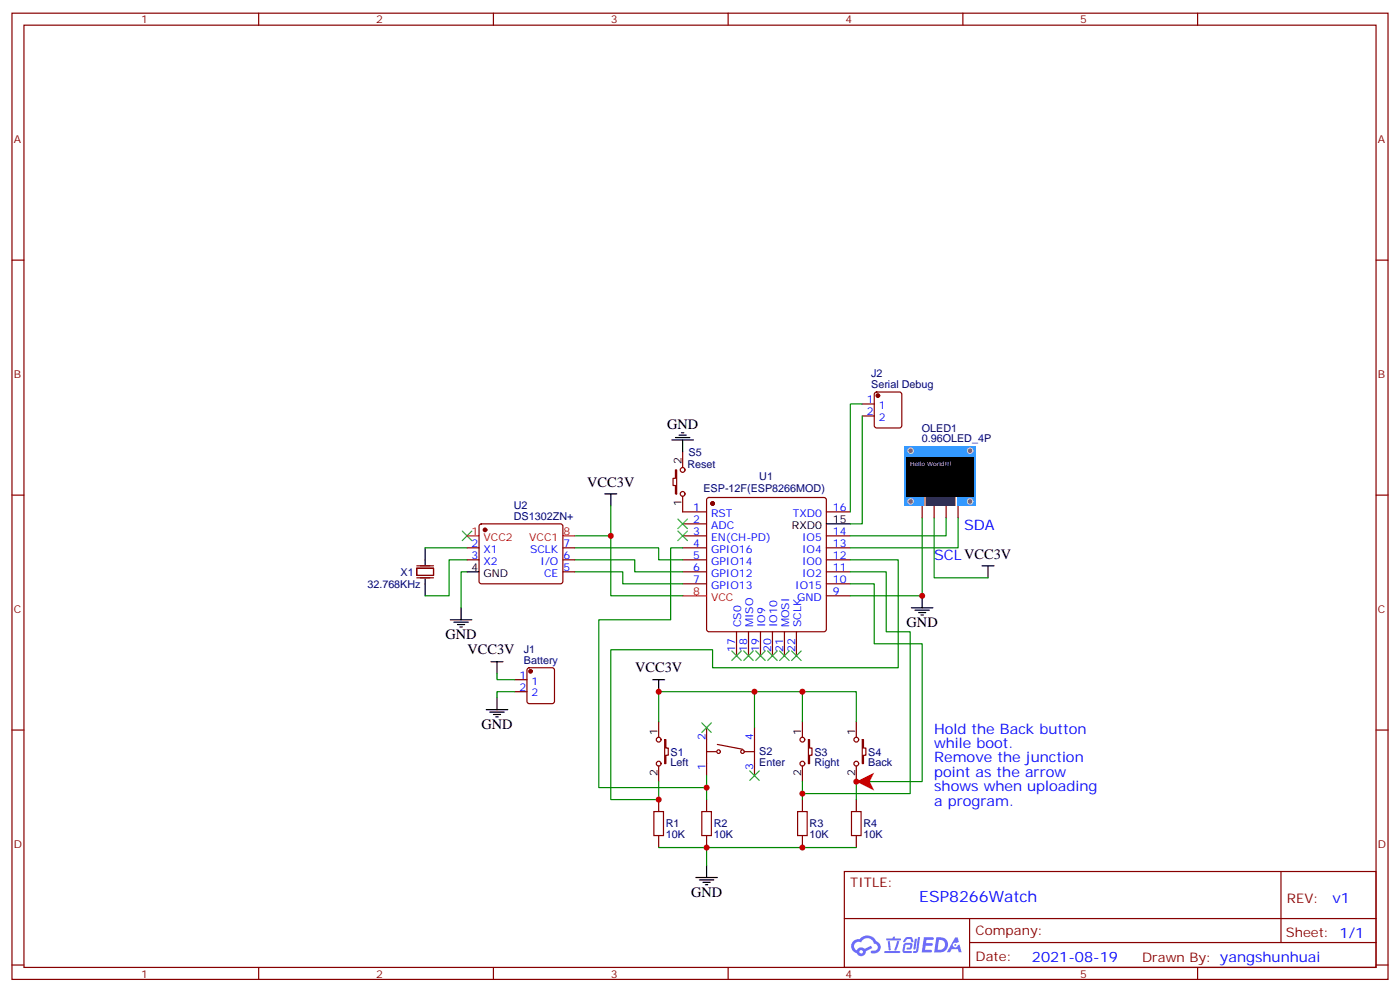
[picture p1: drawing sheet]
<svg xmlns="http://www.w3.org/2000/svg" width="412mm" height="292mm" viewBox="0 0 412 292" stroke-linecap="round" stroke-linejoin="round" font-family="sans-serif">
<g fill="none" stroke="#870000" stroke-width=".35">
<path d="M3.5 3.9h405.4v284.3h-405.4zM7.1 7.4h398.2v277.3h-398.2zM76.2 3.9v3.5M145.3 3.9v3.5M214.5 3.9v3.5M283.6 3.9v3.5M352.8 3.9v3.5M3.5 76.6h3.6M405.3 76.6h3.6M3.5 145.7h3.6M405.3 145.7h3.6M3.5 214.8h3.6"/>
<path d="M405.3 214.8h3.6M248.7 256.5h156.6v28.2h-156.6zM377.3 256.5v20.9M248.7 270.3h156.5M285.6 277.4h119.6M285.6 270.3v14.1M3.5 284h3.6M76.2 284.7v3.5M145.3 284.7v3.5M214.5 284.7v3.5M283.6 284.7v3.5M352.8 284.7v3.5"/>
<path d="M405.3 284h3.6"/>
</g>
<g fill="#5487ff">
<path d="M272.1 275.8h2.6l.3 .2-.1 .6h-2l-.1 .9h1.6l.4 .4-.4 .4h-1.7l-.2 1.2 1.8 .1 .3 .3-.2 .3-2.9 .1z"/>
<path d="M281.4 275.9h.7l.4 1.3-.7 .3a.74 .74 0 0 0-1.1 .3 .74 .74 0 0 0 .5 1 .74 .74 0 0 0 .9-.6l.5-.3 .7 2.3h-.9l-.2-.9h-1.9l-.5 .9h-.9z"/>
<path d="M269.5 276.2h.6l-.4 3a.31 .31 0 0 1-.3 .2 .31 .31 0 0 1-.3-.3z"/>
<path d="M270.4 275.8h.6l-.5 3.9a.89 .89 0 0 1-.7 .7 .89 .89 0 0 1-.9-.3l1-.4z"/>
<path d="M266.8 275.9l.6-.2 1.2 .2 .5 1.2-.6 .2-.4-1-1 .2a.95 .95 0 0 1-1 .8l-.1-.2z"/>
<path d="M266.4 277.6l1.8-.2a1.04 1.04 0 0 1 .6 1.1 1.04 1.04 0 0 1-.8 .9h-.7a.29 .29 0 0 1-.3-.3 .29 .29 0 0 1 .3-.2l.7-.1 .2-.8-1.4 .1-.4 1.7 1.9 .1a.29 .29 0 0 1 .3 .3 .29 .29 0 0 1-.3 .3l-2-.1-.4-.2 .2-2.1z"/>
<path d="M260.5 279.9h4.4a.3 .3 0 0 1 .3 .3 .3 .3 0 0 1-.3 .3h-4.3z"/>
<path d="M264.3 276.9h.6l-.5 1.7a1.02 1.02 0 0 1-.7 1.2l-.2-.3z"/>
<path d="M261.5 277h.6l.3 2.4-.3 .3-.3-.2z"/>
<path d="M261.1 276.2h1.9l.2-.6h.5l-.1 .6h1.5a.29 .29 0 0 1 .3 .3 .29 .29 0 0 1-.3 .2h-3.9z"/>
<path d="M275.8 275.8l-.6 4.5h1.4a2.27 2.27 0 0 0 2.7-2.3 2.27 2.27 0 0 0-2.7-2.2zM276.6 276.6a1.5 1.5 0 0 1 1.8 1.5 1.5 1.5 0 0 1-1.9 1.4h-.3z"/>
<path d="M251.4 277a2.09 2.09 0 0 0 1 3.5 1.37 1.37 0 0 0 1.5 .9 1.37 1.37 0 0 0 1.1-1.4l2-1-.5-.7-1.8 .9a1.4 1.4 0 0 0-2.3 .5 1.32 1.32 0 0 1-.6-1.9 1.32 1.32 0 0 1 1.9-.5 2.02 2.02 0 0 1 2-1.2 2.02 2.02 0 0 1 1.8 1.6 1.09 1.09 0 0 1 1.1 1.4 1.09 1.09 0 0 1-1.6 .7 .41 .41 0 0 0-.5 .3 .41 .41 0 0 0 .4 .5 1.89 1.89 0 0 0 2.4-1.2 1.89 1.89 0 0 0-1.2-2.4 2.98 2.98 0 0 0-5-.7l-1 .2zM253.2 280.1a.52 .52 0 0 1 1 0 .52 .52 0 0 1-1 0z"/>
<circle cx="281.4" cy="278.1" r=".28"/>
</g>
<circle cx="209.9" cy="148.2" r=".53" fill="#870000" stroke="#870000" stroke-width=".35"/>
<g fill="none" stroke="#870000" stroke-width=".35">
<path d="M201.1 150.6h7M201.1 154.2h7M201.1 157.7h7M208.4 146.6l.4-.2h33.9l.5 .2 .2 .5v38.1l-.2 .5-.5 .2h-33.9l-.5-.2-.2-.5v-38.1zM243.4 150.6h7.1M243.4 157.7h7.1M271.6 148.9v3.5M275.2 148.9v3.5M278.7 148.9v3.5M282.2 148.9v3.5M201.1 161.2h7M201.1 164.7h7"/>
<path d="M201.1 168.3h7M201.1 171.8h7M243.4 161.2h7.1M243.4 164.7h7.1M243.4 168.3h7.1M243.4 171.8h7.1M243.4 175.3h7.1M217 185.9v7.1M220.5 185.9v7.1M224 185.9v7.1M227.5 185.9v7.1M231.1 185.9v7.1"/>
<path d="M234.6 185.9v7.1"/>
</g>
<path d="M201.1 175.3h7" fill="none" stroke="#f00" stroke-width=".35"/>
<path d="M178.2 145.3h3.5M179.9 145.3v3.6M243.4 154.2h7.1" fill="none" stroke="#000" stroke-width=".35"/>
<path d="M179.9 148.9v26.4h21.2" fill="none" stroke="#008700" stroke-width=".35"/>
<path d="M266.3 131.2h21.2v17.7h-21.2z" fill="#39f"/>
<g fill="#666" stroke="#ccc" stroke-width=".35">
<circle cx="268.3" cy="147.6" r=".81"/>
<circle cx="285.7" cy="147.6" r=".81"/>
<circle cx="268.3" cy="132.6" r=".81"/>
<circle cx="285.7" cy="132.6" r=".81"/>
</g>
<path d="M272.2 146h9.5v2.9h-9.5z" fill="#fff"/>
<g fill="#fc0">
<path d="M272.2 146h.5v2.9h-.5z"/>
<path d="M281.2 146h.4v2.9h-.4z"/>
</g>
<path d="M272.8 146h8.3v2.9h-8.3z" fill="#333"/>
<path d="M267.1 134.4h19.7v11.7h-19.7z" fill="#000"/>
<g fill="none" stroke="#008700" stroke-width=".35">
<path d="M254 118.9h-3.5v31.7M254 122.4v31.8h-3.5M169.3 157.7h10.6M271.6 152.4v22.9h-21.1M275.2 152.4v17.6h15.8M278.7 152.4v5.3h-28.2M282.2 152.4v8.8h-31.7M125.2 161.2h12.4M137.6 164.7h-5.3v10.6h-7.1M137.6 168.3h-1.8v10.6M169.3 164.7h17.7v3.6h14.1M169.3 168.3h14.1v3.5h17.7"/>
<path d="M169.3 161.2h24.7v3.5h7.1M201.1 161.2h-3.5v21.2h-21.2v49.4h31.7v-3.6M250.5 168.3h10.6v17.6h7v47.6h-31.7v-3.5M250.5 171.8h7v17.6h14.1v40.6h-19.4v5.3M250.5 164.7h14.1v31.8h-54.7v-5.3h-30v44.1h14.1v-5.3M146.4 198.3v1.7h5.3M151.7 203.6h-5.3v1.7M194 212.4v-8.8h28.2v10.5M222.2 203.6h14.2v8.8M236.4 203.6h15.8v8.8M208.1 231.8v3.5M236.4 233.5v1.8"/>
<path d="M194 249.4h14.1v5.3M208.1 249.4h44.1"/>
</g>
<g fill="none" stroke="#000" stroke-width=".35">
<path d="M197.9 129.5h6.4M199 128.8h4.2M200 128.1h2.1M200.7 127.4h.7M201.1 129.5v3.5M125.2 161.2v5M125.2 170.4v4.9M135.8 178.9v3.5M268.5 178.9h6.3M269.5 179.6h4.3M271.6 175.3v3.6M289.3 166.5h3.5"/>
<path d="M291 166.5v3.5M132.6 182.4h6.4M133.7 183.1h4.2M134.8 183.8h2.1M135.5 184.5h.7M144.6 194.7h3.6M146.4 194.7v3.6M270.6 180.3h2.1M271.3 181h.7M143.2 208.8h6.4M144.3 209.5h4.2M145.3 210.3h2.2"/>
<path d="M146 211h.8M146.4 205.3v3.5M192.3 200h3.5M194 200v3.6M205 258.2h6.3M206 258.9h4.3M207.1 259.6h2.1M208.1 254.7v3.5M207.8 260.3h.7"/>
</g>
<g fill="none" stroke="#870000" stroke-width=".35">
<path d="M254 118.9h3.5M257.8 115.6l.4-.2h6.7l.5 .2 .2 .5v9.1l-.2 .5-.5 .2h-6.7l-.5-.2-.2-.5v-9.1zM199 138.3h.3v7h-.3v-2.4h-.7v-2.1h.7zM201.1 133v4.6M254 122.4h3.5M201.1 146v4.6M122.8 167.2h4.9v2.1h-4.9zM122.8 170h4.9M122.8 166.5h4.9M155.5 196.7l.4-.2h6.7l.5 .2 .2 .5v9.2l-.2 .5-.5 .2h-6.7l-.5-.3-.2-.4v-9.2zM151.7 200h3.5M151.7 203.6h3.5"/>
<path d="M194 212.4v4.6M195.8 217.7h.3v2.4h.7v2.1h-.7v2.5h-.3zM208.1 214.1v14.1M211.3 219.1l7.4 1.4M222.2 214.1v14.1M236.4 212.4v4.6M238.1 217.7h.4v2.4h.7v2.1h-.7v2.5h-.4zM252.2 212.4v4.6M254 217.7h.4v2.4h.7v2.1h-.7v2.5h-.4zM194 225.4v4.6M194 235.3v3.5M208.1 235.3v3.5"/>
<path d="M208.1 221.2h2.9M219.4 221.2h2.8M236.4 225.4v4.6M236.4 235.3v3.5M252.2 225.4v4.6M252.2 235.3v3.5M194 245.9v3.5M208.1 245.9v3.5M236.4 245.9v3.5M252.2 245.9v3.5"/>
<circle cx="201.1" cy="138.3" r=".71"/>
<circle cx="201.1" cy="145.3" r=".71"/>
<circle cx="194" cy="217.7" r=".71"/>
<circle cx="236.4" cy="217.7" r=".71"/>
<circle cx="252.2" cy="217.7" r=".71"/>
<circle cx="194" cy="224.7" r=".71"/>
<circle cx="211.7" cy="221.2" r=".53"/>
<circle cx="218.7" cy="221.2" r=".53"/>
<circle cx="236.4" cy="224.7" r=".71"/>
<circle cx="252.2" cy="224.7" r=".71"/>
</g>
<g fill="none" stroke="#3c3" stroke-width=".35">
<path d="M136.2 156.3l2.8 2.8M139 156.3l-2.8 2.8M199.7 156.3l2.8 2.8M199.7 152.8l2.8 2.8M202.5 156.3l-2.8 2.8M202.5 152.8l-2.8 2.8M215.5 191.6l2.9 2.8M218.4 191.6l-2.9 2.8M219.1 191.6l2.8 2.8M221.9 191.6l-2.8 2.8M222.6 191.6l2.8 2.8M225.4 191.6l-2.8 2.8"/>
<path d="M226.1 191.6l2.9 2.8M229 191.6l-2.9 2.8M229.7 191.6l2.8 2.8M232.5 191.6l-2.8 2.8M233.2 191.6l2.8 2.8M236 191.6l-2.8 2.8M206.7 212.7l2.8 2.8M209.5 212.7l-2.8 2.8M220.8 226.8l2.9 2.9M223.7 226.8l-2.9 2.9"/>
</g>
<g fill="#870000" stroke="#870000" stroke-width=".35">
<circle cx="156.3" cy="197.6" r=".53"/>
<circle cx="258.6" cy="116.4" r=".53"/>
</g>
<path d="M192.6 238.8h2.8v7.1h-2.8zM206.7 238.8h2.8v7.1h-2.8zM234.9 238.8h2.9v7.1h-2.9zM250.8 238.8h2.8v7.1h-2.8z" fill="none" stroke="#a10000" stroke-width=".35"/>
<path d="M252.2 230l5.3-2.6-1.3 2.6 1.3 2.7z" fill="#f00"/>
<path d="M141.3 154.4l.5-.2h23.3l.5 .2 .2 .5-.1 16.5-.6 .4-23.6-.1-.4-.6v-16.2zM137.6 161.2h3.5M137.6 164.7h3.5M165.8 161.2h3.5M165.8 164.7h3.5M165.8 168.3h3.5" fill="none" stroke="#870000" stroke-width=".35"/>
<circle cx="142.9" cy="155.9" r=".53" fill="#870000" stroke="#870000" stroke-width=".35"/>
<path d="M137.6 157.7h3.5M165.8 157.7h3.5" fill="none" stroke="#f00" stroke-width=".35"/>
<path d="M137.6 168.3h3.5" fill="none" stroke="#000" stroke-width=".35"/>
<g fill="#c00">
<circle cx="271.6" cy="175.3" r=".88"/>
<circle cx="179.9" cy="157.7" r=".88"/>
<circle cx="194" cy="203.6" r=".88"/>
<circle cx="222.3" cy="203.6" r=".88"/>
<circle cx="236.4" cy="203.6" r=".88"/>
<circle cx="208.1" cy="231.8" r=".88"/>
<circle cx="208.1" cy="249.4" r=".88"/>
<circle cx="252.2" cy="230" r=".88"/>
<circle cx="236.4" cy="233.5" r=".88"/>
<circle cx="236.4" cy="249.4" r=".88"/>
<circle cx="194" cy="235.3" r=".88"/>
</g>
<text font-size="4.6" fill="#00f" x="270.8" y="265.5">ESP8266Watch</text>
<g font-size="4.2">
<text x="196.5" y="126.3">GND</text>
<text x="173" y="143.2">VCC3V</text>
<text x="267.1" y="184.5">GND</text>
<text x="131.2" y="188">GND</text>
<text x="137.7" y="192.6">VCC3V</text>
<text x="187.1" y="197.9">VCC3V</text>
<text x="141.8" y="214.5">GND</text>
<text x="203.6" y="263.9">GND</text>
</g>
<g font-size="4.2" fill="#00f">
<text x="284" y="155.9">SDA</text>
<text x="275.2" y="164.7">SCLVCC3V</text>
<text x="275.2" y="215.9">Hold the Back button</text>
<text x="275.2" y="220.1">while boot.</text>
<text x="275.2" y="224.4">Remove the junction</text>
<text x="275.2" y="228.6">point as the arrow</text>
<text x="275.2" y="232.8">shows when uploading</text>
<text x="275.2" y="237.1">a program.</text>
<text x="392.5" y="265.7">v1</text>
<text x="304" y="283.1">2021-08-19</text>
</g>
<g font-size="3.9" fill="#800">
<text x="250.5" y="261.1">TITLE:</text>
<text x="379.1" y="265.7">REV:</text>
<text x="287.4" y="275.3">Company:</text>
<text x="378.7" y="275.9">Sheet: 1/1</text>
<text x="287.4" y="282.9">Date:</text>
<text x="336.4" y="283">Drawn By: yangshunhuai</text>
</g>
<g font-size="3.2" fill="#800">
<text x="41.6" y="6.9">1</text>
<text x="110.8" y="6.9">2</text>
<text x="179.9" y="6.9">3</text>
<text x="249.1" y="6.9">4</text>
<text x="318.2" y="6.9">5</text>
<text x="4.1" y="42">A</text>
<text x="405.9" y="42">A</text>
<text x="4.1" y="111.1">B</text>
<text x="405.9" y="111.1">B</text>
<text x="4.1" y="180.3">C</text>
<text x="405.9" y="180.3">C</text>
<text x="4.1" y="249.4">D</text>
<text x="405.9" y="249.4">D</text>
<text x="41.6" y="287.7">1</text>
<text x="110.8" y="287.7">2</text>
<text x="179.9" y="287.7">3</text>
<text x="249.1" y="287.7">4</text>
<text x="318.2" y="287.7">5</text>
</g>
<g font-size="3.2" fill="#000080">
<text x="256.6" y="111">J2</text>
<text x="256.6" y="114.2">Serial Debug</text>
<text x="271.5" y="130.2">0.96OLED_4P</text>
<text x="271.5" y="127">OLED1</text>
<text x="202.5" y="137.7">Reset</text>
<text x="202.8" y="134.1">S5</text>
<text x="223.7" y="141.2">U1</text>
<text x="151.4" y="149.9">U2</text>
<text x="207.2" y="144.7">ESP-12F(ESP8266MOD)</text>
<text x="151.4" y="153.1">DS1302ZN+</text>
<text x="108.2" y="172.9">32.768KHz</text>
<text x="118" y="169.4">X1</text>
<text x="154.3" y="195.3">Battery</text>
<text x="154.3" y="192.1">J1</text>
<text x="197.6" y="225.6">Left</text>
<text x="197.6" y="222.3">S1</text>
<text x="223.7" y="225.6">Enter</text>
<text x="223.7" y="222.3">S2</text>
<text x="239.9" y="225.6">Right</text>
<text x="239.9" y="222.3">S3</text>
<text x="255.8" y="225.6">Back</text>
<text x="255.8" y="222.3">S4</text>
<text x="196.1" y="243.5">R1</text>
<text x="210.3" y="243.5">R2</text>
<text x="238.5" y="243.5">R3</text>
<text x="254.4" y="243.5">R4</text>
<text x="196.1" y="246.7">10K</text>
<text x="210.3" y="246.7">10K</text>
<text x="238.5" y="246.7">10K</text>
<text x="254.4" y="246.7">10K</text>
</g>
<g font-size="3.2" fill="#00f">
<text x="255.3" y="118.5">1</text>
<text x="255.3" y="122.1">2</text>
<text x="258.8" y="120.3">1</text>
<text x="258.8" y="123.8">2</text>
<text x="204.2" y="150.3">1</text>
<text x="204.2" y="153.8">2</text>
<text x="209.4" y="152">RST</text>
<text x="209.4" y="155.6">ADC</text>
<text x="233.5" y="152">TXD0</text>
<text x="245.4" y="150.3">16</text>
<text x="138.9" y="160.9">2</text>
<text x="166" y="160.9">7</text>
<text x="204.2" y="157.3">3</text>
<text x="204.2" y="160.9">4</text>
<text x="209.4" y="159.1">EN(CH-PD)</text>
<text x="236.3" y="159.1">IO5</text>
<text x="245.4" y="160.9">13</text>
<text x="245.4" y="157.3">14</text>
<text x="138.9" y="164.4">3</text>
<text x="142.4" y="162.6">X1</text>
<text x="142.4" y="166.2">X2</text>
<text x="156.2" y="162.6">SCLK</text>
<text x="159.2" y="166.2">I/O</text>
<text x="166" y="167.9">5</text>
<text x="166" y="164.4">6</text>
<text x="204.2" y="164.4">5</text>
<text x="204.2" y="167.9">6</text>
<text x="209.4" y="162.6">GPIO16</text>
<text x="209.4" y="166.2">GPIO14</text>
<text x="236.3" y="166.2">IO0</text>
<text x="236.3" y="162.6">IO4</text>
<text x="245.4" y="167.9">11</text>
<text x="245.4" y="164.4">12</text>
<text x="160.3" y="169.7">CE</text>
<text x="204.2" y="171.4">7</text>
<text x="209.4" y="169.7">GPIO12</text>
<text x="209.4" y="173.2">GPIO13</text>
<text x="234.2" y="173.2">IO15</text>
<text x="236.3" y="169.7">IO2</text>
<text x="245.4" y="171.4">10</text>
<text x="234.8" y="176.7">GND</text>
<text x="245.4" y="175">9</text>
<text x="218.4" y="184.6" transform="rotate(-90 218.4 184.6)">CS0</text>
<text x="221.9" y="184.6" transform="rotate(-90 221.9 184.6)">MISO</text>
<text x="225.4" y="184.6" transform="rotate(-90 225.4 184.6)">IO9</text>
<text x="229" y="184.6" transform="rotate(-90 229 184.6)">IO10</text>
<text x="232.5" y="184.6" transform="rotate(-90 232.5 184.6)">MOSI</text>
<text x="236" y="184.6" transform="rotate(-90 236 184.6)">SCLK</text>
<text x="216.6" y="191.9" transform="rotate(-90 216.6 191.9)">17</text>
<text x="220.1" y="191.9" transform="rotate(-90 220.1 191.9)">18</text>
<text x="223.7" y="191.9" transform="rotate(-90 223.7 191.9)">19</text>
<text x="227.2" y="191.9" transform="rotate(-90 227.2 191.9)">20</text>
<text x="230.7" y="191.9" transform="rotate(-90 230.7 191.9)">21</text>
<text x="234.2" y="191.9" transform="rotate(-90 234.2 191.9)">22</text>
<text x="153" y="199.7">1</text>
<text x="153" y="203.2">2</text>
<text x="156.5" y="201.4">1</text>
<text x="156.5" y="205">2</text>
<text x="207.8" y="217.7" transform="rotate(-90 207.8 217.7)">2</text>
<text x="221.9" y="217.7" transform="rotate(-90 221.9 217.7)">4</text>
<text x="207.8" y="226.7" transform="rotate(-90 207.8 226.7)">1</text>
<text x="221.9" y="226.7" transform="rotate(-90 221.9 226.7)">3</text>
</g>
<g font-size="3.2">
<text x="200.7" y="136.5" transform="rotate(-90 200.7 136.5)">2</text>
<text x="200.7" y="148.8" transform="rotate(-90 200.7 148.8)">1</text>
<text x="233.3" y="155.6">RXD0</text>
<text x="245.4" y="153.8">15</text>
<text x="138.9" y="167.9">4</text>
<text x="142.4" y="169.7">GND</text>
<text x="193.7" y="216.3" transform="rotate(-90 193.7 216.3)">1</text>
<text x="236" y="216.3" transform="rotate(-90 236 216.3)">1</text>
<text x="251.9" y="216.3" transform="rotate(-90 251.9 216.3)">1</text>
<text x="193.7" y="228.5" transform="rotate(-90 193.7 228.5)">2</text>
<text x="236" y="228.5" transform="rotate(-90 236 228.5)">2</text>
<text x="251.9" y="228.5" transform="rotate(-90 251.9 228.5)">2</text>
</g>
<g font-size="3.2" fill="#f00">
<text x="138.9" y="157.3">1</text>
<text x="142.4" y="159.1">VCC2</text>
<text x="155.9" y="159.1">VCC1</text>
<text x="166" y="157.3">8</text>
<text x="204.2" y="175">8</text>
<text x="209.4" y="176.7">VCC</text>
</g>
<text font-size="1.8" fill="#fff" x="268.1" y="137.2">Hello World!!!</text>
</svg>
